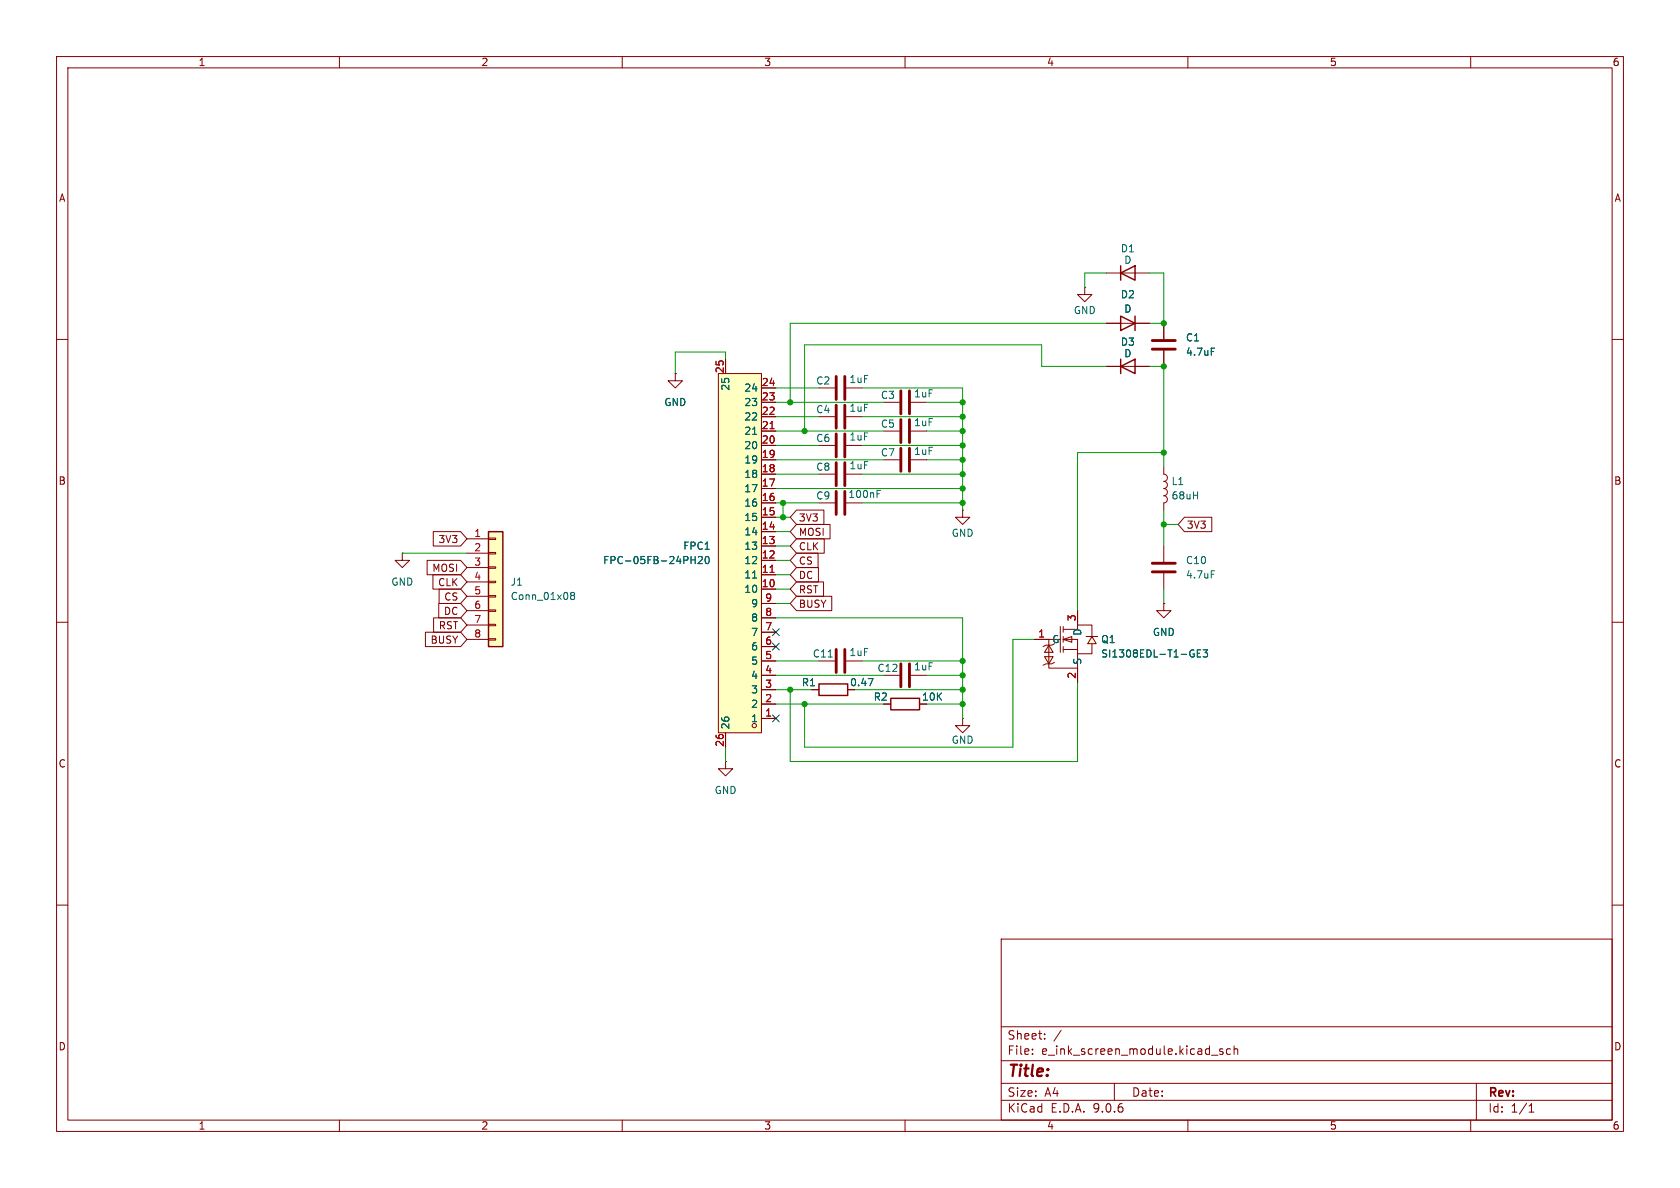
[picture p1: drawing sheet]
<svg xmlns="http://www.w3.org/2000/svg" width="297mm" height="210mm" viewBox="0 0 297 210" stroke-linecap="round" stroke-linejoin="round" font-family="sans-serif">
<g fill="none" stroke="#840000" stroke-width=".18">
<path d="M10 10h277v190h-277zM12 12h273v186h-273zM60 10v2M110 10v2M160 10v2M210 10v2M260 10v2M10 60h2M119.4 66v1.3h1.2l-1.2 1.3-1.3-1.3h1.3M119.4 66h.1M156.2 76.2h2.8M161 76.2h2.8"/>
<path d="M285 60h2M156.2 81.3h2.8M161 81.3h2.8M10 110h2M285 110h2M128.3 134.6v1.3h1.2l-1.2 1.3-1.3-1.3h1.3M128.3 134.6h.1M10 160h2M177 166h108v32h-108zM285 160h2M60 198v2M110 198v2"/>
<path d="M160 198v2M177 194.5h108M177 191.5h108M177 187.5h108M177 181.5h108M182.5 186.3v.1M182.5 185.5v.1M184.7 183.6v.1M184.7 182.8v.1M187.6 182.1l-1.3 2M197 191.5v3M210 198v2"/>
<path d="M214.2 186.5h1.1M216.2 185.5l-.4-.1-.2 .2 .1 .2 .5 .2v.3h-.6M217.5 185.5l-.4-.1-.3 .3v.4l.2 .2h.5M218.2 185.5l.2-.1 .3 .1 .1 .9M218.2 184.9v1.5M260 198v2M261 191.5v6.5M270.3 196.6h.9M270.3 195.5l.4-.4v1.5"/>
</g>
<path d="M159.3 74.2v4M159.3 79.2v4.1M160.8 74.2v4M160.8 79.2v4.1" fill="none" stroke="#840000" stroke-width=".51"/>
<path d="M127 66h7.6v63.5h-7.6z" fill="#ffffc2"/>
<g fill="none" stroke="#840000" stroke-width=".18">
<path d="M195.6 48.3h7.6M127 66h7.6v63.5h-7.6zM128.3 63.5v2.5M134.6 78.7h2.6M134.6 76.2h2.6M134.6 73.7h2.6M134.6 71.1h2.6M134.6 68.6h2.6M71.1 97.8v1.3h1.3l-1.3 1.2-1.3-1.2h1.3M71.1 97.8h.1M134.6 99.1h2.6M134.6 96.5h2.6"/>
<path d="M134.6 94h2.6M134.6 91.4h2.6M134.6 88.9h2.6M134.6 86.4h2.6M134.6 83.8h2.6M134.6 81.3h2.6M134.6 119.4h2.6M134.6 116.8h2.6M134.6 114.3h2.6M134.6 111.8h2.6M134.6 109.2h2.6M134.6 106.7h2.6"/>
<path d="M134.6 104.1h2.6M134.6 101.6h2.6M205.7 106.7v1.3h1.3l-1.3 1.2-1.2-1.2h1.2M205.7 106.7h.1M128.3 129.5v2.6M134.6 127h2.6M134.6 124.5h2.6M134.6 121.9h2.6M143.5 121.9h1.3M156.2 124.5h1.3M170.2 127v1.3h1.2l-1.2 1.2-1.3-1.2h1.3M170.2 127h.1"/>
<circle cx="133.4" cy="128.3" r=".38"/>
</g>
<path d="M133 76.8h.8M122.2 99h.7M122.9 98.4v1.2M123.4 98.5l.5-.1 .3 .3-.8 .9h.8M124.8 98.5l.2-.1a.68 .68 0 0 1 .4 .6 .68 .68 0 0 1-.4 .6l-.2-.1-.1-.3zM133 102.2h.8M153.5 120h.8l-.5 1.2" fill="none" stroke="#006464" stroke-width=".18"/>
<path d="M136.1 75.8h.8M136.1 101.2h.8" fill="none" stroke="#a90000" stroke-width=".18"/>
<path d="M198.1 48.3l2.6-1.3v2.5zM198.1 47v2.5M144.8 120.9h5.1v2h-5.1zM157.5 123.4h5.1v2.1h-5.1z" fill="none" stroke="#840000" stroke-width=".25"/>
<g fill="#ffffc2">
<path d="M185.4 114.1l.8 1.2h-1.5z"/>
<path d="M184.7 116.1h1.5l-.8 1.3z"/>
<path d="M188 113l1.5-.5v1z"/>
<path d="M193 112.5l.8 1.3h-1.5z"/>
</g>
<g fill="none" stroke="#840000" stroke-width=".18">
<path d="M144.8 73.7h2.8M149.6 73.7h2.8M205.7 82.6v1.2a.64 .64 0 0 1 .7 .7 .64 .64 0 0 1-.7 .6 .64 .64 0 0 1 .7 .6 .64 .64 0 0 1-.7 .7 .64 .64 0 0 1 .7 .6 .64 .64 0 0 1-.7 .6 .64 .64 0 0 1 .7 .7 .64 .64 0 0 1-.7 .6M205.7 88.9v1.3M205.7 96.5v2.8M182.9 113h2.5M184.7 116.1h1.5l-.8 1.3zM185.4 114.1l.8 1.2h-1.5zM186.4 117.1l-.5 .3h-1l-.5 .2M186.4 113.8l-.5 .3h-1l-.5 .2M187.4 113h-2v5.1h5.1v-2.5M187.4 110.7v4.6"/>
<path d="M188 111.3h2.5v-.8h2.5v2M188 113l1.5-.5v1zM188 113h2.5v2.6h2.5v-1.8M188 110.7v1.1M188 112.5v1M188 114.3v1M188 114.8h2.5M190.5 108v2.5M190.5 118.1v2.6M192 112.5h2.1M193 112.5l.8 1.3h-1.5zM205.7 101.3v2.8"/>
</g>
<path d="M210.9 115.6h.2v.4l-.2 .1M210.9 114.9h.2M211.7 115.5h.4M212.3 114.9h-.6v1.2h.6M212.7 114.9h.8l-.4 .5 .3 .1v.5l-.2 .1-.5-.1M214.1 100.9h.6" fill="none" stroke="#006464" stroke-width=".18"/>
<path d="M147.8 71.6v4.1M149.4 71.6v4.1M203.7 99.6h4.1M203.7 101.1h4.1" fill="none" stroke="#840000" stroke-width=".51"/>
<path d="M86.4 94h2.5v20.3h-2.5z" fill="#ffffc2"/>
<path d="M198.1 55.9l2.6 1.3-2.6 1.2zM200.7 55.9v2.5M198.1 64.8l2.6-1.3v2.5zM198.1 63.5v2.5M86.4 94h2.5v20.3h-2.5z" fill="none" stroke="#840000" stroke-width=".25"/>
<g fill="none" stroke="#840000" stroke-width=".18">
<path d="M191.8 50.8v1.3h1.2l-1.2 1.2-1.3-1.2h1.3M191.8 50.8h.1M195.6 57.2h7.6M205.7 57.2v2.7M119.4 66h.1M128.3 63.5v2.5M134.6 68.6h2.6M134.6 71.1h2.6M134.6 78.7h2.6M134.6 76.2h2.6M134.6 73.7h2.6M144.8 68.6h2.8"/>
<path d="M144.8 78.7h2.8M149.6 68.6h2.8M149.6 78.7h2.8M156.2 71.1h2.8M161 71.1h2.8M195.6 64.8h7.6M205.7 62v2.8M75.5 99.1h5.9l1.1 1.2-1.1 1.3h-5.9zM76.6 94h4.8l1.1 1.3-1.1 1.2h-4.8zM82.5 95.3h3.9M82.5 97.8h3.9M86.4 95.1h1.2v.3h-1.2z"/>
<path d="M86.4 97.7h1.2v.2h-1.2zM134.6 83.8h2.6M134.6 88.9h2.6M134.6 99.1h2.6M134.6 96.5h2.6M134.6 94h2.6M134.6 91.4h2.6M134.6 86.4h2.6M134.6 81.3h2.6M140.8 92.7h5.9v2.6h-5.9l-1.1-1.3zM140.8 90.2h4.9v2.5h-4.9l-1.1-1.3zM140.8 95.2h4.9v2.6h-4.9l-1.1-1.3z"/>
<path d="M140.8 97.8h3.8v2.5h-3.8l-1.1-1.2zM144.8 83.8h2.8M144.8 88.9h2.8M149.6 83.8h2.8M149.6 88.9h2.8M170.2 90.2v1.2h1.2l-1.2 1.3-1.3-1.3h1.3M170.2 90.2h.1M209.4 91.4h4.8v2.6h-4.8l-1.1-1.3zM75.2 111.8h6.2l1.1 1.2-1.1 1.3h-6.2zM76.5 101.6h4.9l1.1 1.3-1.1 1.2h-4.9zM76.7 109.2h4.7l1.1 1.3-1.1 1.3h-4.7zM77.6 106.7h3.8l1.1 1.3-1.1 1.2h-3.8z"/>
<path d="M77.6 104.1h3.8l1.1 1.3-1.1 1.3h-3.8zM82.5 100.3h3.9M82.5 102.9h3.9M82.5 105.4h3.9M82.5 108h3.9M82.5 110.5h3.9M82.5 113h3.9M86.4 100.2h1.2v.3h-1.2zM86.4 102.7h1.2v.3h-1.2zM86.4 105.3h1.2v.2h-1.2zM86.4 107.8h1.2v.3h-1.2zM86.4 110.4h1.2v.2h-1.2z"/>
<path d="M86.4 112.9h1.2v.3h-1.2zM134.6 119.4h2.6M134.6 116.8h2.6M134.6 114.3h2.6M134.6 111.8h2.6M134.6 109.2h2.6M134.6 106.7h2.6M134.6 104.1h2.6M134.6 101.6h2.6M140.8 102.9h4.8v2.5h-4.8l-1.1-1.3zM140.8 100.3h3.9v2.6h-3.9l-1.1-1.3zM140.8 105.4h6.2v2.6h-6.2l-1.1-1.3z"/>
<path d="M144.8 116.8h2.8M149.6 116.8h2.8M156.2 119.4h2.8M161 119.4h2.8M182.9 113h2.5M190.5 108v2.5M190.5 118.1v2.6M205.7 106.7h.1M128.3 129.5v2.6M134.6 127h2.6M134.6 124.5h2.6M134.6 121.9h2.6"/>
<path d="M143.5 121.9h1.3M156.2 124.5h1.3"/>
</g>
<g fill="none" stroke="#006464" stroke-width=".18">
<path d="M133 76.8h.8M214.1 61.5h.6M122.2 99h.7M122.9 98.4v1.2M123.4 98.5l.5-.1 .3 .3-.8 .9h.8M124.8 98.5l.2-.1a.68 .68 0 0 1 .4 .6 .68 .68 0 0 1-.4 .6l-.2-.1-.1-.3zM155.1 87.3h.4M155.1 86.7h.6M101.1 105.3l-.2-.3 .2-.3h.2l.3 .3-.3 .3M101.1 105.3l-.2 .2v.4l.2 .1 .4-.1 .1-.2v-.2l-.3-.2M101.1 105.3h.2M133 102.2h.8"/>
<path d="M146.4 116.1h.7M153.5 120h.8l-.5 1.2M210.9 115.6h.2v.4l-.2 .1M210.9 114.9h.2M211.7 115.5h.4M212.3 114.9h-.6v1.2h.6M212.7 114.9h.8l-.4 .5 .3 .1v.5l-.2 .1-.5-.1"/>
</g>
<g fill="none" stroke="#840000" stroke-width=".51">
<path d="M147.8 66.5v4.1M147.8 76.7v4.1M149.4 66.5v4.1M149.4 76.7v4.1M159.3 69.1v4.1M160.8 69.1v4.1M203.7 60.2h4.1M203.7 61.7h4.1M147.8 81.8v4.1M147.8 86.9v4M149.4 81.8v4.1M149.4 86.9v4"/>
<path d="M147.8 114.8v4.1M149.4 114.8v4.1M159.3 117.3v4.1M160.8 117.3v4.1"/>
</g>
<g fill="none" stroke="#009600" stroke-width=".18">
<path d="M195.6 48.3h-3.8v2.5M195.6 57.2h-55.9v13.9M203.2 48.3h2.5v8.9h-2.5M128.3 63.5v-1.3h-8.9v3.8M137.2 71.1h19M137.2 78.7h7.6M137.2 68.6h7.6M137.2 76.2h19M137.2 73.7h7.6M152.4 68.6h17.8v21.6M152.4 78.7h17.8M152.4 73.7h17.8"/>
<path d="M163.8 71.1h6.4M163.8 76.2h6.4M195.6 64.8h-11.5v-3.8h-41.9v15.2M203.2 64.8h2.5v17.8M71.1 97.8h11.4M137.2 83.8h7.6M137.2 88.9h7.6M137.2 86.4h33M137.2 81.3h19M137.2 91.4h2.5M137.2 94h2.5M137.2 99.1h2.5"/>
<path d="M137.2 96.5h2.5M138.4 88.9v2.5M152.4 83.8h17.8M152.4 88.9h17.8M163.8 81.3h6.4M205.7 90.2v6.3M205.7 80h-15.2v28M205.7 92.7h2.6M137.2 109.2h33v17.8M137.2 106.7h2.5M137.2 119.4h19M137.2 116.8h7.6"/>
<path d="M137.2 104.1h2.5M137.2 101.6h2.5M152.4 116.8h17.8M163.8 119.4h6.4M182.9 113h-3.8v19.1h-36.9v-7.6M205.7 104.1v2.6M128.3 132.1v2.5M137.2 124.5h19M137.2 121.9h6.3M151.1 121.9h19.1M163.8 124.5h6.4M190.5 120.7v13.9h-50.8v-12.7"/>
</g>
<path d="M136.6 113.7l1.2 1.2M136.6 111.2l1.2 1.2M137.8 113.7l-1.2 1.2M137.8 111.2l-1.2 1.2M136.6 126.4l1.2 1.2M137.8 126.4l-1.2 1.2" fill="none" stroke="#000084" stroke-width=".18"/>
<path d="M136.1 75.8h.8M136.1 101.2h.8" fill="none" stroke="#a90000" stroke-width=".18"/>
<g fill="#009600" stroke="#009600" stroke-width=".18">
<circle cx="139.7" cy="121.9" r=".46"/>
<circle cx="138.4" cy="91.4" r=".46"/>
<circle cx="138.4" cy="88.9" r=".46"/>
<circle cx="139.7" cy="71.1" r=".46"/>
<circle cx="142.2" cy="124.5" r=".46"/>
<circle cx="170.2" cy="73.7" r=".46"/>
<circle cx="170.2" cy="71.1" r=".46"/>
<circle cx="170.2" cy="83.8" r=".46"/>
<circle cx="170.2" cy="78.7" r=".46"/>
<circle cx="205.7" cy="64.8" r=".46"/>
<circle cx="205.7" cy="57.2" r=".46"/>
<circle cx="205.7" cy="80" r=".46"/>
<circle cx="170.2" cy="88.9" r=".46"/>
<circle cx="170.2" cy="86.4" r=".46"/>
<circle cx="170.2" cy="76.2" r=".46"/>
<circle cx="170.2" cy="81.3" r=".46"/>
<circle cx="142.2" cy="76.2" r=".46"/>
<circle cx="170.2" cy="116.8" r=".46"/>
<circle cx="205.7" cy="92.7" r=".46"/>
<circle cx="170.2" cy="124.5" r=".46"/>
<circle cx="170.2" cy="119.4" r=".46"/>
<circle cx="170.2" cy="121.9" r=".46"/>
</g>
<text font-size="2.8" fill="#840000" x="178" y="190.9">Title:</text>
<g font-size="2.1" fill="#840000">
<text x="178" y="184">Sheet:</text>
<text x="178" y="186.7">File:</text>
<text x="184.1" y="186.7">e_ink_screen_module.kicad_sch</text>
<text x="178" y="196.9">KiCad</text>
<text x="178" y="194.1">Size:</text>
<text x="184.7" y="194.1">A4</text>
<text x="185.7" y="196.9">E.D.A.</text>
<text x="193.3" y="196.9">9.0.6</text>
<text x="200" y="194.1">Date:</text>
<text x="263" y="194.3">Rev:</text>
<text x="263" y="196.9">Id:</text>
<text x="267.1" y="196.9">1/1</text>
</g>
<g font-size="1.8" fill="#840000">
<text x="35" y="11.9">1</text>
<text x="85" y="11.9">2</text>
<text x="135" y="11.9">3</text>
<text x="185" y="11.9">4</text>
<text x="235" y="11.9">5</text>
<text x="285" y="11.9">6</text>
<text x="10.3" y="35.9">A</text>
<text x="285.3" y="35.9">A</text>
<text x="10.3" y="85.9">B</text>
<text x="285.3" y="85.9">B</text>
<text x="141.1" y="94.9">MOSI</text>
<text x="141.1" y="92.4">3V3</text>
<text x="209.7" y="93.7">3V3</text>
<text x="76.3" y="101.3">MOSI</text>
<text x="77.4" y="96.2">3V3</text>
<text x="141.1" y="97.5">CLK</text>
<text x="141.1" y="100">CS</text>
<text x="77.3" y="103.8">CLK</text>
<text x="78.4" y="106.4">CS</text>
<text x="141.1" y="105.1">RST</text>
<text x="141.1" y="102.6">DC</text>
<text x="141.1" y="107.6">BUSY</text>
<text x="76" y="114">BUSY</text>
<text x="77.5" y="111.4">RST</text>
<text x="78.4" y="108.9">DC</text>
<text x="150.2" y="121.5">0.47</text>
<text x="162.9" y="124.1">10K</text>
<text x="10.3" y="135.9">C</text>
<text x="285.3" y="135.9">C</text>
<text x="10.3" y="185.9">D</text>
<text x="285.3" y="185.9">D</text>
<text x="35" y="199.9">1</text>
<text x="85" y="199.9">2</text>
<text x="135" y="199.9">3</text>
<text x="185" y="199.9">4</text>
<text x="235" y="199.9">5</text>
<text x="285" y="199.9">6</text>
</g>
<g font-size="1.8" fill="#006464">
<text x="198" y="44.8">D1</text>
<text x="198.7" y="46.8">D</text>
<text x="198" y="52.9">D2</text>
<text x="189.7" y="55.7">GND</text>
<text x="198.7" y="55.5">D</text>
<text x="198" y="61.3">D3</text>
<text x="198.7" y="63.3">D</text>
<text x="209.6" y="60.6">C1</text>
<text x="209.6" y="63.1">4.7uF</text>
<text x="117.3" y="72">GND</text>
<text x="129.1" y="69.2" transform="rotate(-90 129.1 69.2)">25</text>
<text x="131.5" y="72">23</text>
<text x="131.5" y="69.4">24</text>
<text x="144.2" y="68.2">C2</text>
<text x="150.1" y="67.9">1uF</text>
<text x="155.6" y="70.7">C3</text>
<text x="161.5" y="70.5">1uF</text>
<text x="131.5" y="77.1">21</text>
<text x="131.5" y="74.5">22</text>
<text x="144.2" y="73.3">C4</text>
<text x="150.1" y="73">1uF</text>
<text x="155.6" y="75.8">C5</text>
<text x="161.5" y="75.5">1uF</text>
<text x="131.5" y="82.1">19</text>
<text x="131.5" y="79.6">20</text>
<text x="144.2" y="83.4">C8</text>
<text x="144.2" y="78.3">C6</text>
<text x="150.1" y="83.2">1uF</text>
<text x="150.1" y="78.1">1uF</text>
<text x="155.6" y="80.9">C7</text>
<text x="161.5" y="80.6">1uF</text>
<text x="131.5" y="89.8">16</text>
<text x="131.5" y="87.2">17</text>
<text x="131.5" y="84.7">18</text>
<text x="144.2" y="88.5">C9</text>
<text x="149.9" y="88.2">100nF</text>
<text x="207" y="88.5">68uH</text>
<text x="207" y="86">L1</text>
<text x="131.5" y="94.8">14</text>
<text x="131.5" y="92.3">15</text>
<text x="168.1" y="95.1">GND</text>
<text x="106.5" y="99.9">FPC-05FB-24PH20</text>
<text x="120.7" y="97.4">FPC1</text>
<text x="131.5" y="99.9">12</text>
<text x="131.5" y="97.4">13</text>
<text x="209.6" y="99.9">C10</text>
<text x="69.1" y="103.7">GND</text>
<text x="90.2" y="103.7">J1</text>
<text x="90.2" y="106.3">Conn_01x08</text>
<text x="131.5" y="105">10</text>
<text x="131.5" y="102.5">11</text>
<text x="132.7" y="107.5">9</text>
<text x="209.6" y="102.5">4.7uF</text>
<text x="132.7" y="112.6">7</text>
<text x="132.7" y="110.1">8</text>
<text x="185.9" y="113.9">G</text>
<text x="191.4" y="112.5" transform="rotate(-90 191.4 112.5)">D</text>
<text x="194.6" y="113.9">Q1</text>
<text x="203.7" y="112.6">GND</text>
<text x="132.7" y="117.7">5</text>
<text x="132.7" y="115.2">6</text>
<text x="143.6" y="116.4">C11</text>
<text x="150.1" y="116.2">1uF</text>
<text x="155" y="119">C12</text>
<text x="161.5" y="118.7">1uF</text>
<text x="191.4" y="117.6" transform="rotate(-90 191.4 117.6)">S</text>
<text x="194.6" y="116.4">SI1308EDL-T1-GE3</text>
<text x="132.7" y="125.3">2</text>
<text x="132.7" y="122.8">3</text>
<text x="132.7" y="120.2">4</text>
<text x="141.7" y="121.5">R1</text>
<text x="154.4" y="124.1">R2</text>
<text x="129.1" y="129" transform="rotate(-90 129.1 129)">26</text>
<text x="132.7" y="127.9">1</text>
<text x="168.1" y="131.7">GND</text>
<text x="126.2" y="140.6">GND</text>
</g>
<g font-size="1.8" fill="#a90000">
<text x="128" y="66.1" transform="rotate(-90 128 66.1)">25</text>
<text x="134.6" y="70.9">23</text>
<text x="134.6" y="68.3">24</text>
<text x="134.6" y="75.9">21</text>
<text x="134.6" y="73.4">22</text>
<text x="134.6" y="83.6">18</text>
<text x="134.6" y="81">19</text>
<text x="134.6" y="78.5">20</text>
<text x="134.6" y="88.6">16</text>
<text x="134.6" y="86.1">17</text>
<text x="83.7" y="95">1</text>
<text x="134.6" y="93.7">14</text>
<text x="134.6" y="91.2">15</text>
<text x="83.7" y="97.5">2</text>
<text x="83.7" y="100.1">3</text>
<text x="134.6" y="101.3">11</text>
<text x="134.6" y="98.8">12</text>
<text x="134.6" y="96.3">13</text>
<text x="83.7" y="102.6">4</text>
<text x="83.7" y="105.2">5</text>
<text x="83.7" y="107.7">6</text>
<text x="134.6" y="103.9">10</text>
<text x="135.2" y="106.4">9</text>
<text x="83.7" y="110.2">7</text>
<text x="83.7" y="112.8">8</text>
<text x="135.2" y="111.5">7</text>
<text x="135.2" y="109">8</text>
<text x="183.4" y="112.8">1</text>
<text x="190.2" y="109.9" transform="rotate(-90 190.2 109.9)">3</text>
<text x="135.2" y="119.1">4</text>
<text x="135.2" y="116.6">5</text>
<text x="135.2" y="114">6</text>
<text x="135.2" y="124.2">2</text>
<text x="135.2" y="121.7">3</text>
<text x="190.2" y="120.1" transform="rotate(-90 190.2 120.1)">2</text>
<text x="135.2" y="126.7">1</text>
<text x="128" y="132.1" transform="rotate(-90 128 132.1)">26</text>
</g>
</svg>
